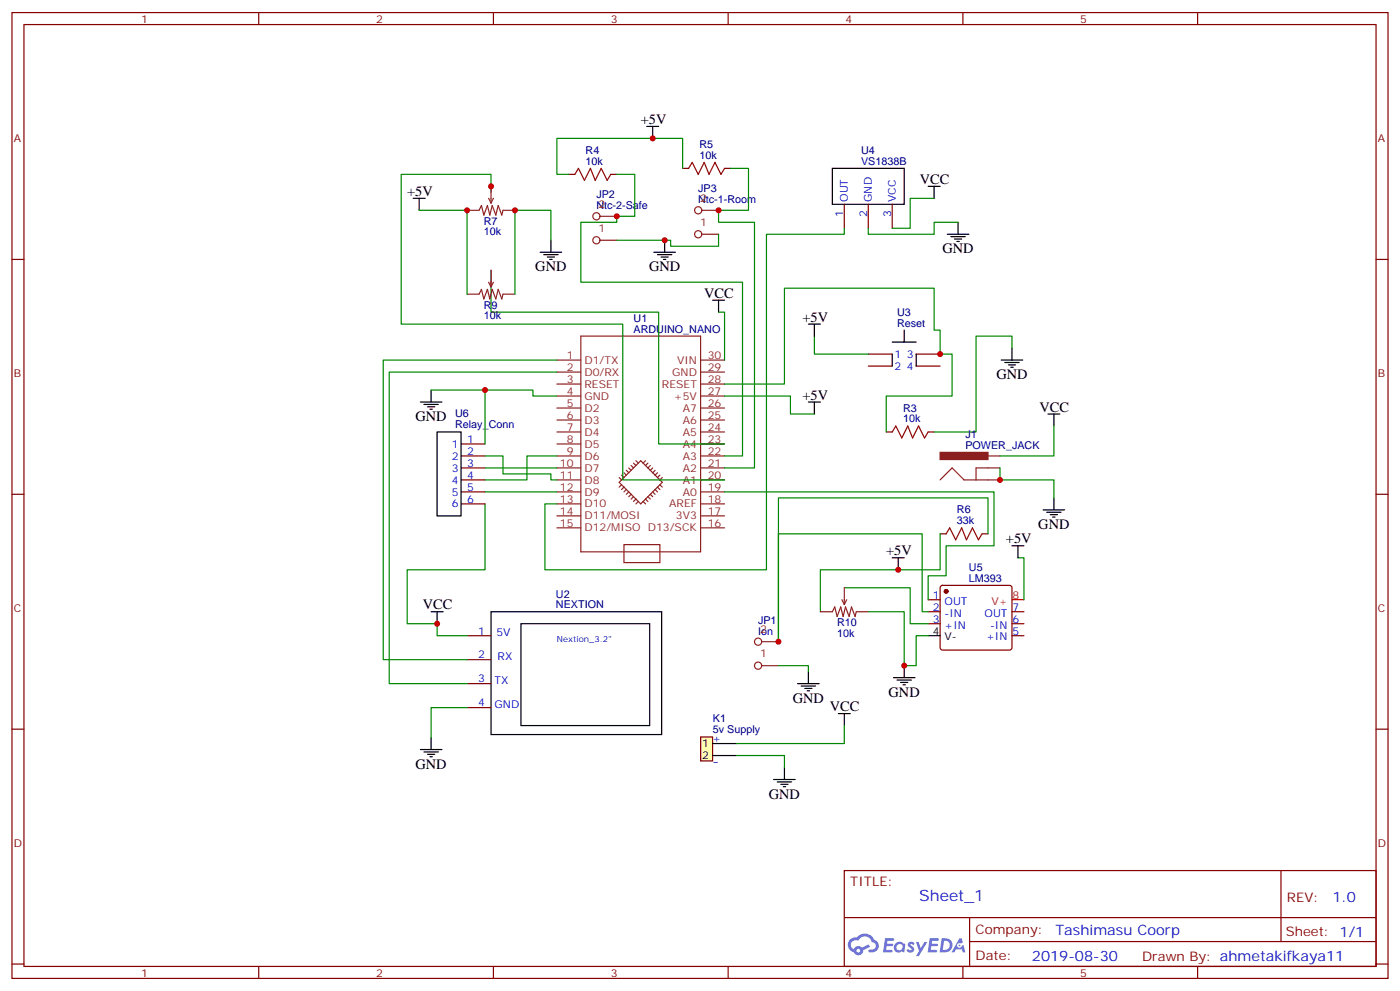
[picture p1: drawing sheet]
<svg xmlns="http://www.w3.org/2000/svg" width="412mm" height="292mm" viewBox="0 0 412 292" stroke-linecap="round" stroke-linejoin="round" font-family="sans-serif">
<g fill="none" stroke="#870000" stroke-width=".35">
<path d="M3.5 3.7h405.4v284.3h-405.4zM7.1 7.2h398.2v277.3h-398.2zM76.2 3.7v3.5M145.3 3.7v3.5M214.5 3.7v3.5M283.6 3.7v3.5M352.8 3.7v3.5M3.5 76.4h3.6M405.3 76.4h3.6M3.5 145.5h3.6M405.3 145.5h3.6M3.5 214.7h3.6"/>
<path d="M405.3 214.7h3.6M248.7 256.3h156.6v28.2h-156.6zM377.3 256.3v20.9M248.7 270.1h156.5M285.6 277.2h119.6M285.6 270.1v14.2M3.5 283.8h3.6M76.2 284.5v3.5M145.3 284.5v3.5M214.5 284.5v3.5M283.6 284.5v3.5M352.8 284.5v3.5"/>
<path d="M405.3 283.8h3.6"/>
</g>
<g fill="#5487ff">
<path d="M267.7 277.5a1.22 1.22 0 0 1 1.7 .2l-.4 .6a.47 .47 0 0 0-.3-.4 .47 .47 0 0 0-.5 .2l.1 .2a1.14 1.14 0 0 1 .8 1.8 1.14 1.14 0 0 1-1.9 0l-.2-.2 .5-.6 .7 .5a.29 .29 0 0 0 .3-.3 .29 .29 0 0 0-.2-.3 1.04 1.04 0 0 1-.6-1.7z"/>
<path d="M260.7 276.2h2.4l.3 .2-.2 .5-1.8 .1-.1 .8h1.5l.3 .4-.3 .4h-1.6l-.2 1.1h1.7l.2 .3-.2 .3-2.6 .1z"/>
<path d="M273.8 276.2h2.4l.3 .2-.1 .5-1.8 .1-.2 .8h1.6l.3 .4-.4 .4-1.6-.1-.1 1.1 1.7 .1 .2 .3-.2 .3-2.6 .1z"/>
<path d="M282.6 276.2h.7l.3 1.3-.6 .3a.69 .69 0 0 0-1 .3 .69 .69 0 0 0 .4 .9 .69 .69 0 0 0 .9-.6l.5-.2 .6 2.2h-.8l-.2-.9h-1.8l-.5 .9h-.8z"/>
<path d="M269.8 277.3h.8l.6 1.8 1.1-1.8h.9l-2.6 4.2h-.8l.9-1.5z"/>
<path d="M277.4 276.2l-.6 4.2h1.3a2.11 2.11 0 0 0 2.5-2.1 2.11 2.11 0 0 0-2.5-2.1zM278.1 277a1.39 1.39 0 0 1 1.7 1.4 1.39 1.39 0 0 1-1.8 1.2h-.3z"/>
<path d="M263.7 277.8a1.54 1.54 0 0 0-.1 2.2 1.54 1.54 0 0 0 2.2 .1l.6 .3 .3-2.3-.2-.3h-.4a1.49 1.49 0 0 0-2.4 0zM264 278.8a.94 .94 0 0 1 1.8 0 .94 .94 0 0 1-1.8 0z"/>
<path d="M250.4 276.6a2.18 2.18 0 0 0 1.1 3.7 1.44 1.44 0 0 0 1.6 .9 1.44 1.44 0 0 0 1.2-1.4l2-1.1-.5-.7-1.9 1a1.47 1.47 0 0 0-2.4 .4 1.39 1.39 0 0 1-.7-1.9 1.39 1.39 0 0 1 2-.5 2.12 2.12 0 0 1 2.2-1.3 2.12 2.12 0 0 1 1.9 1.7 1.14 1.14 0 0 1 1.1 1.4 1.14 1.14 0 0 1-1.7 .7 .43 .43 0 0 0-.5 .4 .43 .43 0 0 0 .4 .5 1.98 1.98 0 0 0 2.5-1.2 1.98 1.98 0 0 0-1.2-2.6 3.1 3.1 0 0 0-5.3-.6l-.9 .1zM252.3 279.9a.55 .55 0 0 1 1.1 0 .55 .55 0 0 1-1.1 0z"/>
<circle cx="282.6" cy="278.3" r=".26"/>
</g>
<g fill="none" stroke="#000" stroke-width=".35">
<path d="M190.5 37.2h3.5M192.3 37.2v3.5M121.7 58.4h3.5M123.5 58.4v3.5M245.2 49.6h21.1v10.5h-21.1zM273.4 54.9h3.5M275.2 54.9v3.5M159.1 74.3h6.4M160.2 75h4.2M161.2 75.7h2.1M161.9 76.4h.7M162.3 70.7v3.6"/>
<path d="M192.6 74.3h6.4M193.7 75h4.2M194.7 75.7h2.1M195.4 76.4h.7M195.8 70.7v3.6M279 69h6.4M280.1 69.7h4.2M281.2 70.4h2.1M281.9 71.1h.7M282.2 65.4v3.6M209.9 88.4h3.5M211.7 88.4v3.5"/>
<path d="M238.1 95.4h3.6M239.9 95.4v3.6M266.3 97.2v3.5h-3.5M123.8 118.4h6.4M124.9 119.1h4.2M125.9 119.8h2.2M127 114.8v3.6M238.1 118.4h3.6M239.9 118.4v3.5M262.8 104.2v3.6M266.3 100.7h3.6M269.9 104.2v3.6"/>
<path d="M294.9 106h6.4M296 106.7h4.2M297 107.4h2.2M297.7 108.1h.7M298.1 102.5v3.5M126.6 120.5h.8M128.8 127.2h7v24.7h-7zM262.8 164.2h3.5M264.6 164.2v3.5M298.1 160.7h3.5M299.9 160.7v3.5M127 180.1h3.5"/>
<path d="M128.8 180.1v3.5M144.6 180.1h50.3v36.2h-50.3zM153.5 183.6h37.9v30h-37.9zM238.1 197.7v3.6M263.2 199.5h6.3M266.3 196v3.5M273.4 187.1h3.5M127 217.1v3.6M234.9 201.3h6.4M236 202h4.2M237.1 202.7h2.1M237.8 203.4h.7"/>
<path d="M264.2 200.2h4.3M265.3 200.9h2.1M266 201.6h.7M123.8 220.7h6.4M124.9 221.4h4.2M125.9 222.1h2.2M126.6 222.8h.8"/>
</g>
<g fill="none" stroke="#870000" stroke-width=".35">
<path d="M167.6 51.3h1.7M179.9 51.3h1.8M201.1 49.6h1.7M213.4 49.6h1.8M248.7 60.1v7.1M255.8 60.1v7.1M262.8 60.1v7.1M255.8 104.2h7M255.8 107.8h7M269.9 104.2h7M269.9 107.8h7M135.8 130.7h7.1"/>
<path d="M135.8 134.2h7.1M135.8 137.8h7.1M261.1 127.2h1.7M273.4 127.2h1.8M135.8 141.3h7.1M135.8 144.8h7.1M135.8 148.3h7.1M276.9 157.2h1.8M289.3 157.2h1.7M273.4 176.6h3.5M277.2 172.5l.4-.2h19.8l.5 .2 .2 .5v17.7l-.2 .5-.5 .2h-19.8l-.5-.3-.2-.4v-17.7zM137.6 187.1h7"/>
<path d="M137.6 194.2h7M273.4 180.1h3.5M273.4 183.6h3.5M298.1 187.1h3.5M298.1 180.1h3.5M298.1 183.6h3.5M137.6 201.3h7M137.6 208.3h7"/>
</g>
<g fill="none" stroke="#8c2424" stroke-width=".35">
<path d="M176.7 70.7h5M176.7 63.7h5M206.7 69h5M206.7 61.9h5M171.1 99h35.3v63.5h-35.3zM164 116.6h7.1M164 113.1h7.1M164 109.5h7.1M164 106h7.1M206.4 116.6h7M206.4 113.1h7M206.4 109.5h7"/>
<path d="M206.4 106h7M164 137.8h7.1M164 134.2h7.1M164 130.7h7.1M164 127.2h7.1M164 123.6h7.1M164 120.1h7.1M183.1 139.9l.7 .7M183.8 139.2l.7 .7M184.5 138.5l.7 .7M185.2 137.8l.7 .7M185.9 137.1l.7 .7"/>
<path d="M186.6 136.3l.7 .8M187.3 135.6l.7 .7M190.1 135.6l-.7 .7M190.9 136.3l-.8 .8M191.6 137.1l-.7 .7M192.3 137.8l-.7 .7M193 138.5l-.7 .7M193.7 139.2l-.7 .7M194.4 139.9l-.7 .7M206.4 137.8h7M206.4 134.2h7M206.4 130.7h7"/>
<path d="M206.4 127.2h7M206.4 123.6h7M206.4 120.1h7M164 151.9h7.1M164 148.3h7.1M164 144.8h7.1M164 141.3h7.1M164 155.4h7.1M182.4 142l6.3-6.4 6.4 6.4-6.4 6.3zM182.4 140.6l.7 .7M183.1 142.7l-.7 .7M183.8 143.4l-.7 .7"/>
<path d="M184.5 144.1l-.7 .7M185.2 144.8l-.7 .7M185.9 145.5l-.7 .7M186.6 146.2l-.7 .7M187.3 146.9l-.7 .7M188 147.6l-.7 .7M189.4 147.6l.7 .7M190.1 146.9l.8 .7M190.9 146.2l.7 .7M191.6 145.5l.7 .7M192.3 144.8l.7 .7M193 144.1l.7 .7"/>
<path d="M193.7 143.4l.7 .7M194.4 142.7l.7 .7M195.1 140.6l-.7 .7M206.4 151.9h7M206.4 148.3h7M206.4 144.8h7M206.4 141.3h7M206.4 155.4h7M183.8 160.3h10.6v5.3h-10.6zM224.4 196h4.9M224.4 188.9h4.9"/>
<circle cx="175.7" cy="70.7" r="1.06"/>
<circle cx="175.7" cy="63.7" r="1.06"/>
<circle cx="205.7" cy="61.9" r="1.06"/>
<circle cx="205.7" cy="69" r="1.06"/>
<circle cx="223.3" cy="188.9" r="1.06"/>
<circle cx="223.3" cy="196" r="1.06"/>
</g>
<path d="M169.3 51.3l1.1-1.7 1.8 3.5 1.7-3.5 1.4 3.5 1.8-3.5 1.8 3.5 1-1.8M202.8 49.6l1.1-1.8 1.8 3.5 1.7-3.5 1.4 3.5 1.8-3.5 1.8 3.5 1-1.7M262.8 127.2l1.1-1.8 1.7 3.5 1.8-3.5 1.4 3.5 1.8-3.5 1.7 3.5 1.1-1.7M278.7 157.2l1.1-1.8 1.7 3.5 1.8-3.5 1.4 3.5 1.8-3.5 1.7 3.5 1.1-1.7" fill="none" stroke="#a10000" stroke-width=".35"/>
<circle cx="278.7" cy="174.1" r=".53" fill="#870000" stroke="#870000" stroke-width=".35"/>
<path d="M298.1 176.6h3.5" fill="none" stroke="#f00" stroke-width=".35"/>
<g fill="none" stroke="#008700" stroke-width=".35">
<path d="M144.6 56.6v-5.3h-26.4v44.1h65.2v45.9h30M181.7 51.3h5.3v12.4h-5.3v1.7h-10.6v17.7h47.6v51.1h-5.3M201.1 49.6v-8.9h-37.1v10.6h3.6M215.2 49.6h5.3v12.3h-8.8v3.5h10.5v72.4h-8.8M275.2 58.4h-7.1v8.8h-5.3M144.6 79.6v12.3h49.4v38.8h19.4M211.7 69v3.5h-14.1v-1.8h-15.9M248.7 67.2v1.8h-22.9v98.7h-65.3v-19.4h3.5M282.2 65.4h-7v3.6h-19.4v-1.8M211.7 91.9h1.7v14.1M239.9 99v5.2h15.9M127 114.8h15.9v15.9"/>
<path d="M142.9 114.8h14.1v1.8h7M164 106h-51.1v88.2h24.7M164 109.5h-49.3v91.8h22.9M213.4 113.1h17.7v-28.3h44.1v12.4h1.7v7h3.6v12.4h-19.4v10.6M213.4 116.6h19.4v5.3h7.1M298.1 102.5v-3.5h-10.6v28.2h-12.3M142.9 134.2h5.3v5.3h14.1v1.8h1.7M142.9 137.8h21.1M164 134.2h-8.8v7.1h-12.3M142.9 148.3v19.4h-23v15.9h8.9v3.5h8.8M142.9 144.8h21.1M213.4 144.8h79.4v15.9h-14.1v8.8h-5.3v7.1"/>
<path d="M276.9 157.2v10.5h-35.2v12.4M291 157.2v-10.6h-61.7v42.3v-31.7h42.3v22.9h1.8M248.7 173h19.4v10.6h5.3M299.9 164.2h1.7v12.4M229.3 196h8.8v1.7M255.8 180.1h10.5v15.9h3.6v-8.9h3.5M137.6 208.3h-10.6v8.8"/>
</g>
<path d="M206.4 217h3.5v7h-3.5z" fill="#ffffb0" stroke="#800000" stroke-width=".35"/>
<g fill="none" stroke="#000" stroke-width=".35">
<path d="M308.7 121.9h3.5M310.4 121.9v3.5M307.3 150.1h6.3M308.3 150.8h4.3M309.4 151.5h2.1M310.1 152.2h.7M310.4 146.6v3.5M209.9 218.9h7.1M246.9 210.1h3.6M248.7 210.1v3.5M209.9 222.4h7.1M227.9 229.5h6.3"/>
<path d="M229 230.2h4.2M230 230.9h2.1M230.7 231.6h.7M231.1 226v3.5"/>
</g>
<path d="M123.5 61.9h14.1v24.7M162.3 70.7v-8.8h-10.6v24.7M294.6 137.8v3.5h15.8v5.3M310.4 125.4v8.8h-15.8M248.7 213.6v5.3h-31.7M217 222.4h14.1v3.6" fill="none" stroke="#008700" stroke-width=".35"/>
<g fill="none" stroke="#8c2424" stroke-width=".35">
<path d="M143.9 58.4l.7 1.4M144.6 54.9v4.9M145.3 58.4l-.7 1.4M137.6 61.9h3.5l.7-1.4 .7 2.8 1.1-2.8 .7 2.8 .7-2.8 1 2.8 .8-2.8 1 2.8 .4-1.4h3.5M144.6 79.6v4.9M137.6 86.6h3.5l.7-1.4 .7 2.8 1.1-2.8 .7 2.8 .7-2.8 1 2.8 .8-2.8 1 2.8 .4-1.4h3.5M143.9 83.1l.7 1.4M145.3 83.1l-.7 1.4M291 134.2h3.6M294.6 137.8h-7.1v3.5M276.9 141.3l3.6-3.5 3.5 3.5h10.6M248 176.6l.7 1.4"/>
<path d="M248.7 173v5M249.4 176.6l-.7 1.4M241.7 180.1h3.5l.7-1.4 .7 2.8 1-2.8 .8 2.8 .7-2.8 1 2.8 .7-2.8 1.1 2.8 .3-1.4h3.6"/>
</g>
<path d="M276.9 133.2h14.1v2.1h-14.1z" fill="#8c2424" stroke="#8c2424" stroke-width=".35"/>
<g fill="#c00">
<circle cx="294.6" cy="141.3" r=".88"/>
<circle cx="142.9" cy="114.8" r=".88"/>
<circle cx="128.8" cy="183.6" r=".88"/>
<circle cx="192.3" cy="40.7" r=".88"/>
<circle cx="211.7" cy="61.9" r=".88"/>
<circle cx="195.8" cy="70.7" r=".88"/>
<circle cx="266.3" cy="196" r=".88"/>
<circle cx="229.3" cy="188.9" r=".88"/>
<circle cx="276.9" cy="104.2" r=".88"/>
<circle cx="181.7" cy="63.7" r=".88"/>
<circle cx="264.6" cy="167.7" r=".88"/>
<circle cx="137.6" cy="61.9" r=".88"/>
<circle cx="151.7" cy="61.9" r=".88"/>
<circle cx="144.6" cy="54.9" r=".88"/>
</g>
<text font-size="4.6" fill="#00f" x="270.8" y="265.3">Sheet_1</text>
<g font-size="4.2">
<text x="188.7" y="36.5">+5V</text>
<text x="119.9" y="57.7">+5V</text>
<text x="270.9" y="54.2">VCC</text>
<text x="277.6" y="74.6">GND</text>
<text x="157.7" y="79.9">GND</text>
<text x="191.2" y="79.9">GND</text>
<text x="207.4" y="87.7">VCC</text>
<text x="236.4" y="94.7">+5V</text>
<text x="293.5" y="111.7">GND</text>
<text x="236.4" y="117.7">+5V</text>
<text x="122.4" y="124">GND</text>
<text x="306.2" y="121.2">VCC</text>
<text x="305.9" y="155.8">GND</text>
<text x="296.3" y="160">+5V</text>
<text x="261.1" y="163.5">+5V</text>
<text x="124.5" y="179.4">VCC</text>
<text x="233.5" y="206.9">GND</text>
<text x="244.5" y="209.4">VCC</text>
<text x="261.8" y="205.1">GND</text>
<text x="122.4" y="226.3">GND</text>
<text x="226.5" y="235.1">GND</text>
</g>
<g font-size="4.2" fill="#00f">
<text x="209.9" y="225.6">-</text>
<text x="392.5" y="265.6">1.0</text>
<text x="310.9" y="275.1">Tashimasu Coorp</text>
<text x="304" y="282.9">2019-08-30</text>
</g>
<g font-size="3.9" fill="#800">
<text x="250.5" y="260.9">TITLE:</text>
<text x="379.1" y="265.6">REV:</text>
<text x="287.4" y="275.1">Company:</text>
<text x="378.7" y="275.7">Sheet: 1/1</text>
<text x="287.4" y="282.8">Date:</text>
<text x="336.4" y="282.8">Drawn By: ahmetakifkaya11</text>
</g>
<g font-size="3.2" fill="#800">
<text x="41.6" y="6.7">1</text>
<text x="110.8" y="6.7">2</text>
<text x="179.9" y="6.7">3</text>
<text x="249.1" y="6.7">4</text>
<text x="318.2" y="6.7">5</text>
<text x="4.1" y="41.8">A</text>
<text x="405.9" y="41.8">A</text>
<text x="4.1" y="110.9">B</text>
<text x="405.9" y="110.9">B</text>
<text x="4.1" y="180.1">C</text>
<text x="405.9" y="180.1">C</text>
<text x="4.1" y="249.2">D</text>
<text x="405.9" y="249.2">D</text>
<text x="41.6" y="287.5">1</text>
<text x="110.8" y="287.5">2</text>
<text x="179.9" y="287.5">3</text>
<text x="249.1" y="287.5">4</text>
<text x="318.2" y="287.5">5</text>
</g>
<g font-size="3.2" fill="#000080">
<text x="172.5" y="45.3">R4</text>
<text x="206" y="46.7">10k</text>
<text x="206" y="43.6">R5</text>
<text x="253.7" y="45.3">U4</text>
<text x="172.5" y="48.5">10k</text>
<text x="253.7" y="48.5">VS1838B</text>
<text x="175.7" y="58.3">JP2</text>
<text x="205.7" y="59.8">Ntc-1-Room</text>
<text x="205.7" y="56.6">JP3</text>
<text x="175.7" y="61.6">Ntc-2-Safe</text>
<text x="142.5" y="69.3">10k</text>
<text x="142.5" y="66.1">R7</text>
<text x="142.5" y="94">10k</text>
<text x="142.5" y="90.8">R9</text>
<text x="186.6" y="94.7">U1</text>
<text x="264.2" y="93">U3</text>
<text x="186.6" y="97.9">ARDUINO_NANO</text>
<text x="264.2" y="96.1">Reset</text>
<text x="134.1" y="122.9">U6</text>
<text x="266" y="124.4">10k</text>
<text x="266" y="121.2">R3</text>
<text x="134.1" y="126.1">Relay_Conn</text>
<text x="284.4" y="128.9">J1</text>
<text x="284.4" y="132.1">POWER_JACK</text>
<text x="281.9" y="154.3">33k</text>
<text x="281.9" y="151.2">R6</text>
<text x="285.4" y="171.3">LM393</text>
<text x="285.4" y="168.1">U5</text>
<text x="163.8" y="179">NEXTION</text>
<text x="163.8" y="176.1">U2</text>
<text x="223.3" y="183.6">JP1</text>
<text x="246.6" y="184.3">R10</text>
<text x="223.3" y="186.8">Ion</text>
<text x="246.6" y="187.5">10k</text>
<text x="210" y="215.9">5v Supply</text>
<text x="210" y="212.7">K1</text>
</g>
<g font-size="3.2" fill="#8d2323">
<text x="206.3" y="59.4">2</text>
<text x="176.3" y="61.2">2</text>
<text x="176.3" y="68.3">1</text>
<text x="206.3" y="66.5">1</text>
<text x="167" y="105.7">1</text>
<text x="172.2" y="107.1">D1/TX</text>
<text x="199.4" y="107.1">VIN</text>
<text x="208.5" y="105.7">30</text>
<text x="167" y="112.7">3</text>
<text x="167" y="109.2">2</text>
<text x="172.2" y="110.6">D0/RX</text>
<text x="198" y="110.6">GND</text>
<text x="208.5" y="109.2">29</text>
<text x="208.5" y="112.7">28</text>
<text x="167" y="119.8">5</text>
<text x="167" y="116.2">4</text>
<text x="172.2" y="117.7">GND</text>
<text x="172.2" y="114.1">RESET</text>
<text x="195" y="114.1">RESET</text>
<text x="198.5" y="117.7">+5V</text>
<text x="208.5" y="116.2">27</text>
<text x="208.5" y="119.8">26</text>
<text x="167" y="123.3">6</text>
<text x="172.2" y="124.7">D3</text>
<text x="172.2" y="121.2">D2</text>
<text x="201.1" y="121.2">A7</text>
<text x="201.1" y="124.7">A6</text>
<text x="208.5" y="123.3">25</text>
<text x="167" y="130.4">8</text>
<text x="167" y="126.8">7</text>
<text x="172.2" y="131.8">D5</text>
<text x="172.2" y="128.2">D4</text>
<text x="201.1" y="128.2">A5</text>
<text x="201.1" y="131.8">A4</text>
<text x="208.5" y="126.8">24</text>
<text x="208.5" y="130.4">23</text>
<text x="164.9" y="137.4">10</text>
<text x="167" y="133.9">9</text>
<text x="172.2" y="135.3">D6</text>
<text x="201.1" y="135.3">A3</text>
<text x="208.5" y="133.9">22</text>
<text x="208.5" y="137.4">21</text>
<text x="164.9" y="140.9">11</text>
<text x="172.2" y="142.3">D8</text>
<text x="172.2" y="138.8">D7</text>
<text x="201.1" y="138.8">A2</text>
<text x="201.1" y="142.3">A1</text>
<text x="208.5" y="140.9">20</text>
<text x="164.9" y="148">13</text>
<text x="164.9" y="144.5">12</text>
<text x="172.2" y="149.4">D10</text>
<text x="172.2" y="145.9">D9</text>
<text x="197.1" y="149.4">AREF</text>
<text x="201.1" y="145.9">A0</text>
<text x="208.5" y="144.5">19</text>
<text x="208.5" y="148">18</text>
<text x="164.9" y="151.5">14</text>
<text x="164.9" y="155">15</text>
<text x="172.2" y="152.9">D11/MOSI</text>
<text x="199.1" y="152.9">3V3</text>
<text x="208.5" y="151.5">17</text>
<text x="208.5" y="155">16</text>
<text x="172.2" y="156.5">D12/MISO D13/SCK</text>
<text x="223.9" y="186.4">2</text>
<text x="223.9" y="193.5">1</text>
</g>
<g font-size="3.2" fill="#00f">
<text x="249.8" y="59.4" transform="rotate(-90 249.8 59.4)">OUT</text>
<text x="256.8" y="59.4" transform="rotate(-90 256.8 59.4)">GND</text>
<text x="263.9" y="59.4" transform="rotate(-90 263.9 59.4)">VCC</text>
<text x="248.4" y="63.9" transform="rotate(-90 248.4 63.9)">1</text>
<text x="255.4" y="63.9" transform="rotate(-90 255.4 63.9)">2</text>
<text x="262.5" y="63.9" transform="rotate(-90 262.5 63.9)">3</text>
<text x="263.5" y="105.3">1</text>
<text x="267.2" y="105.3">3</text>
<text x="263.5" y="108.8">2</text>
<text x="267.2" y="108.8">4</text>
<text x="133.1" y="131.8">1</text>
<text x="137.6" y="130.4">1</text>
<text x="133.1" y="135.3">2</text>
<text x="137.6" y="133.9">2</text>
<text x="137.6" y="137.4">3</text>
<text x="133.1" y="138.8">3</text>
<text x="133.1" y="142.3">4</text>
<text x="137.6" y="140.9">4</text>
<text x="133.1" y="145.9">5</text>
<text x="133.1" y="149.4">6</text>
<text x="137.6" y="144.5">5</text>
<text x="137.6" y="148">6</text>
<text x="274.7" y="176.2">1</text>
<text x="274.7" y="179.7">2</text>
<text x="278.2" y="178">OUT</text>
<text x="298.3" y="179.7">7</text>
<text x="274.7" y="183.3">3</text>
<text x="278.2" y="181.5">-IN</text>
<text x="278.2" y="185">+IN</text>
<text x="290" y="181.5">OUT</text>
<text x="291.6" y="185">-IN</text>
<text x="298.3" y="183.3">6</text>
<text x="140.9" y="186.8">1</text>
<text x="146.2" y="187.3">5V</text>
<text x="290.5" y="188.6">+IN</text>
<text x="298.3" y="186.8">5</text>
<text x="140.9" y="193.9">2</text>
<text x="146.6" y="194.4">RX</text>
<text x="140.9" y="200.9">3</text>
<text x="145.7" y="201.4">TX</text>
<text x="140.9" y="208">4</text>
<text x="145.7" y="208.5">GND</text>
<text x="209.9" y="218.5">+</text>
</g>
<g font-size="3.2" fill="#f00">
<text x="292" y="178">V+</text>
<text x="298.3" y="176.2">8</text>
</g>
<g font-size="3.2">
<text x="274.7" y="186.8">4</text>
<text x="278.2" y="188.6">V-</text>
<text x="206.8" y="219.8">1</text>
<text x="206.8" y="223.3">2</text>
</g>
<text font-size="2.5" fill="#00f" x="164" y="188.9">Nextion_3.2&quot;</text>
</svg>
